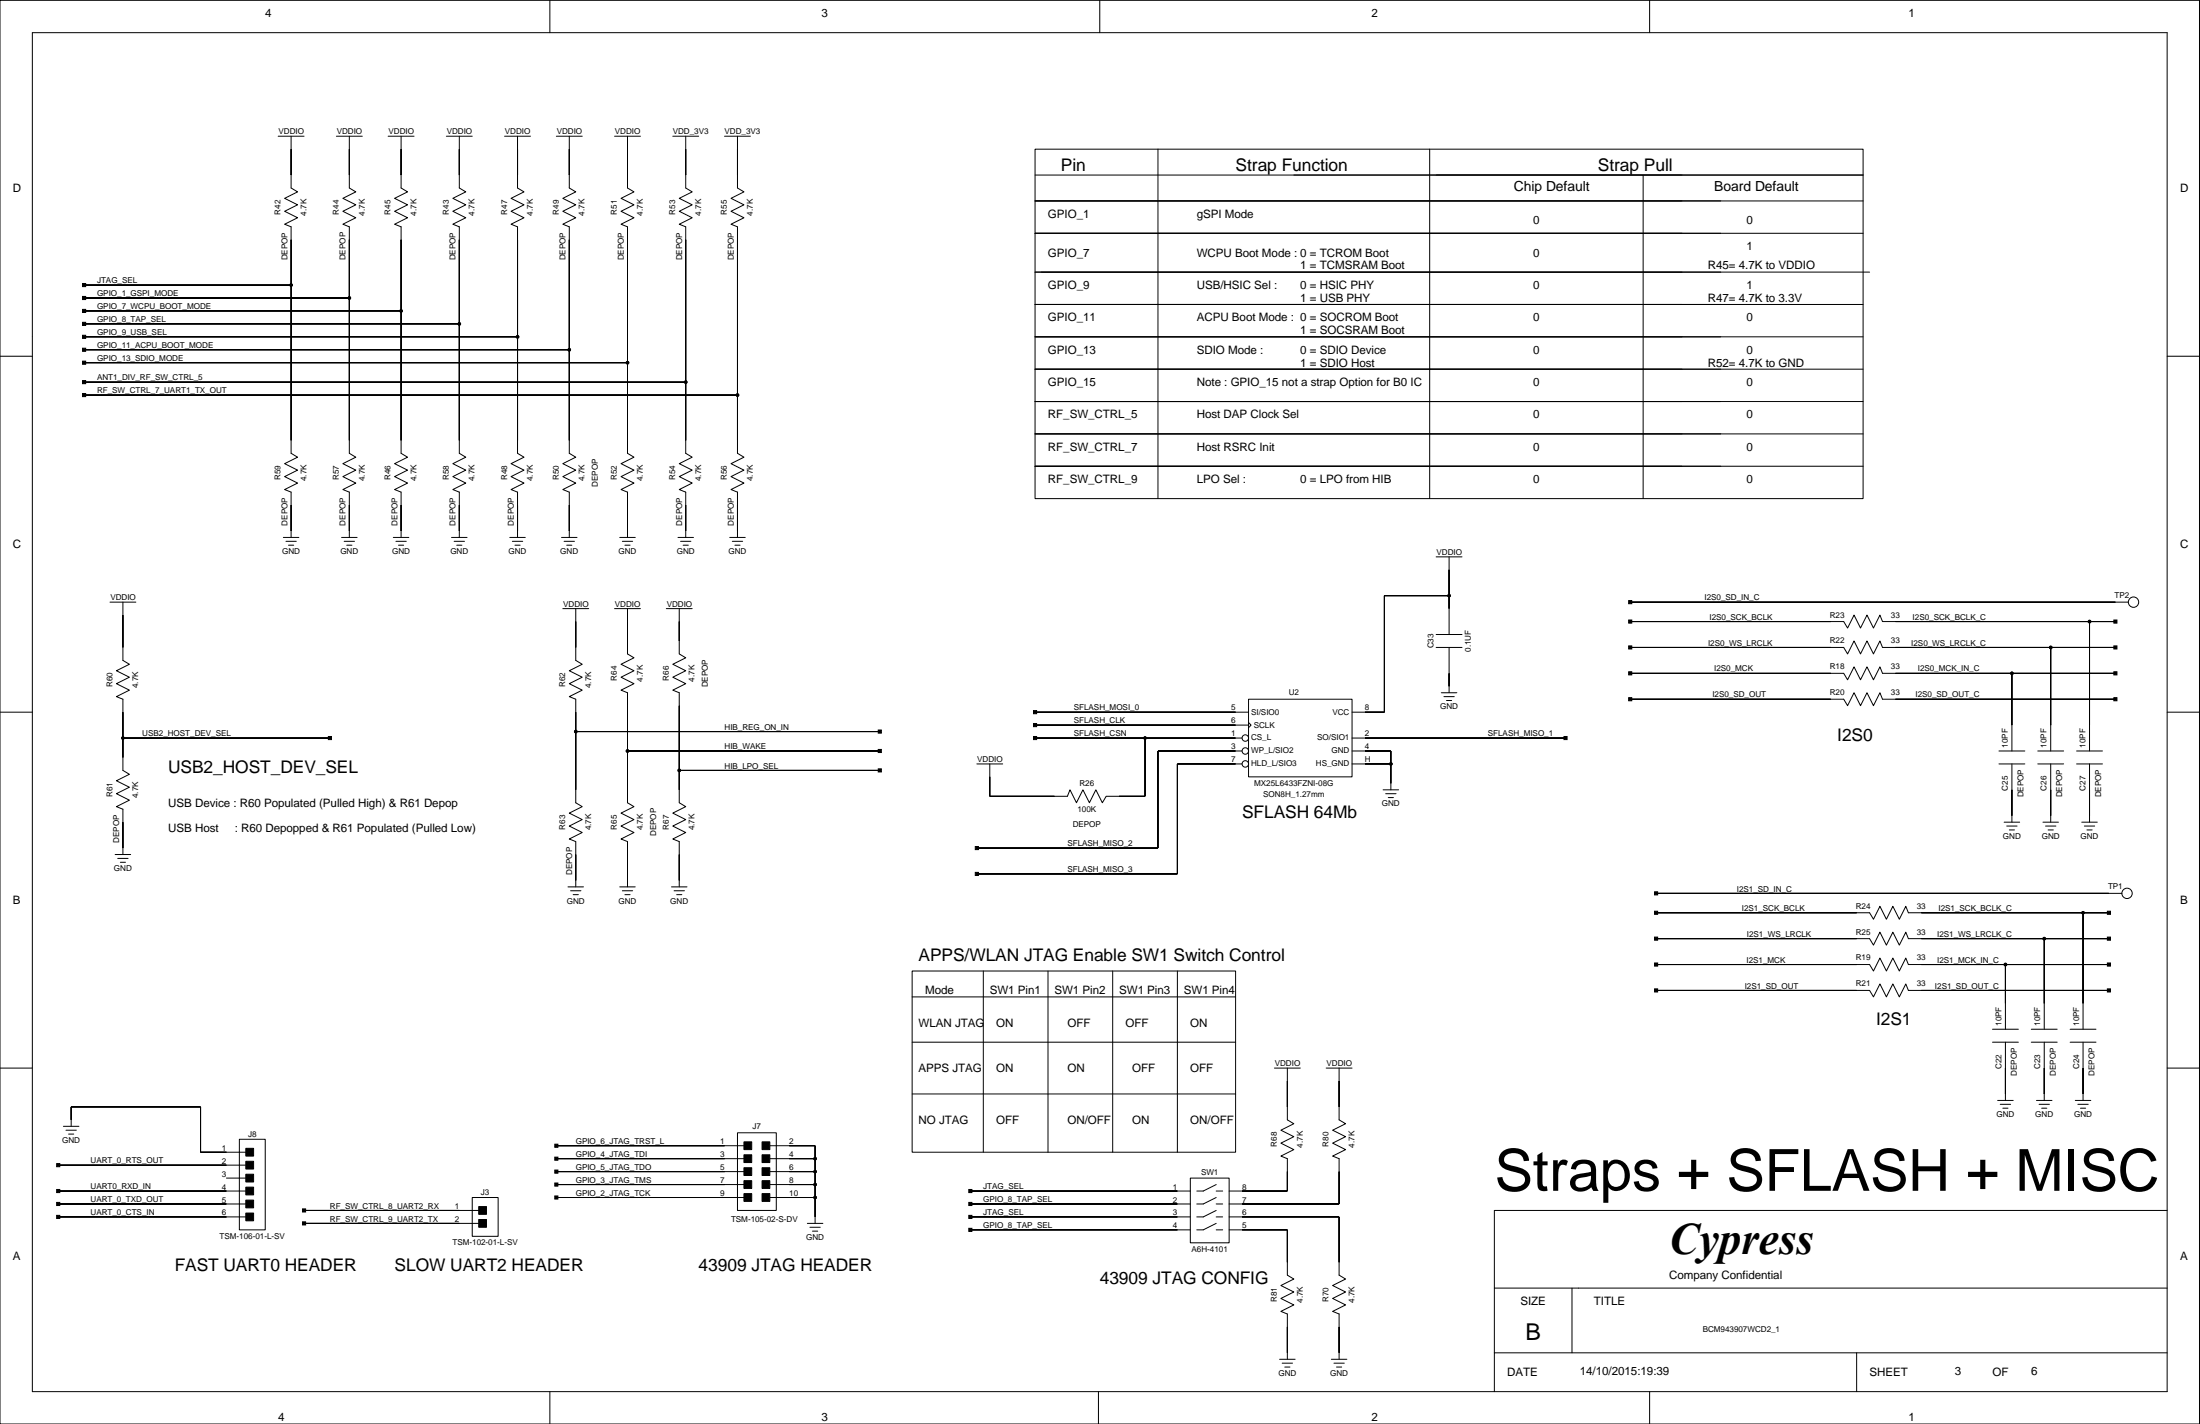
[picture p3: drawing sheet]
<svg xmlns="http://www.w3.org/2000/svg" width="432mm" height="279mm" viewBox="0 0 432 279" stroke-linecap="round" stroke-linejoin="round" font-family="sans-serif">
<g fill="none" stroke="#000" stroke-width=".2">
<path d="M0 .1h431.7v279.3h-431.7zM6.3 6.4h419.1v266.7h-419.1zM107.9 .1v6.3M215.9 .1v6.3M323.8 .1v6.3M54.6 26.7h5.1M57.1 26.7v10.2l1.3 .7-2.5 1.3 2.5 1.3-2.5 1.3 2.5 1.2-2.5 1.3 1.2 .5v44.4l1.3 .8-2.5 1.3 2.5 1.2-2.5 1.3 2.5 1.3-2.5 1.3 1.2 .5v8.8M66 26.7h5.1M68.6 26.7v10.2l1.2 .7-2.5 1.3 2.5 1.3-2.5 1.3 2.5 1.2-2.5 1.3 1.3 .5v44.4l1.2 .8-2.5 1.3 2.5 1.2-2.5 1.3 2.5 1.3-2.5 1.3 1.3 .5v8.8M76.2 26.7h5.1M78.7 26.7v10.2l1.3 .7-2.5 1.3 2.5 1.3-2.5 1.3 2.5 1.2-2.5 1.3 1.2 .5v44.4l1.3 .8-2.5 1.3 2.5 1.2-2.5 1.3 2.5 1.3-2.5 1.3 1.2 .5v8.8M87.6 26.7h5.1"/>
<path d="M90.1 26.7v10.2l1.3 .7-2.5 1.3 2.5 1.3-2.5 1.3 2.5 1.2-2.5 1.3 1.2 .5v44.4l1.3 .8-2.5 1.3 2.5 1.2-2.5 1.3 2.5 1.3-2.5 1.3 1.2 .5v8.8M99 26.7h5.1M101.6 26.7v10.2l1.2 .7-2.5 1.3 2.5 1.3-2.5 1.3 2.5 1.2-2.5 1.3 1.3 .5v44.4l1.2 .8-2.5 1.3 2.5 1.2-2.5 1.3 2.5 1.3-2.5 1.3 1.3 .5v8.8M109.2 26.7h5.1M111.7 26.7v10.2l1.3 .7-2.5 1.3 2.5 1.3-2.5 1.3 2.5 1.2-2.5 1.3 1.2 .5v44.4l1.3 .8-2.5 1.3 2.5 1.2-2.5 1.3 2.5 1.3-2.5 1.3 1.2 .5v8.8M120.6 26.7h5.1M123.2 26.7v10.2l1.2 .7-2.5 1.3 2.5 1.3-2.5 1.3 2.5 1.2-2.5 1.3 1.3 .5v44.4l1.2 .8-2.5 1.3 2.5 1.2-2.5 1.3 2.5 1.3-2.5 1.3 1.3 .5v8.8M132.1 26.7h5M134.6 26.7v10.2l1.3 .7-2.6 1.3 2.6 1.3-2.6 1.3 2.6 1.2-2.6 1.3 1.3 .5v44.4l1.3 .8-2.6 1.3 2.6 1.2-2.6 1.3 2.6 1.3-2.6 1.3 1.3 .5v8.8M142.2 26.7h5.1M144.7 26.7v10.2l1.3 .7-2.5 1.3 2.5 1.3-2.5 1.3 2.5 1.2-2.5 1.3 1.2 .5v44.4l1.3 .8-2.5 1.3 2.5 1.2-2.5 1.3 2.5 1.3-2.5 1.3 1.2 .5v8.8M203.2 29.3h162.5v68.5h-162.5z"/>
<path d="M203.2 39.4h162.5M203.2 34.3h162.5M227.3 29.3v68.5M280.6 29.3v68.5M322.5 34.3v63.5M16.5 55.9h40.6M16.5 58.5h52.1M203.2 45.8h162.5M203.2 53.4h163.7M203.2 59.7h162.5M0 69.9h6.3M16.5 66.1h85.1"/>
<path d="M16.5 77.5h128.2M16.5 61h62.2M16.5 68.6h95.2M16.5 71.2h106.7M16.5 75h118.1M16.5 63.5h73.6M203.2 66.1h162.5M203.2 72.4h162.5M203.2 78.8h162.5M425.4 69.9h6.3M203.2 85.1h162.5M203.2 91.5h162.5"/>
<path d="M21.6 118.1h5.1M24.1 118.1v11.5l1.3 .7-2.5 1.3 2.5 1.3-2.5 1.2 2.5 1.3-2.5 1.3 1.2 .5v14l1.3 .7-2.5 1.3 2.5 1.3-2.5 1.2 2.5 1.3-2.5 1.3 1.2 .5v8.9M55.6 105.4h3.1M56.1 106.2h2.1M56.6 107h1M67 105.4h3.1M67.5 106.2h2.1M68.1 107h1M77.2 105.4h3M77.7 106.2h2M78.2 107h1M88.6 105.4h3.1"/>
<path d="M89.1 106.2h2.1M89.6 107h1.1M100.1 105.4h3M100.6 106.2h2M101.1 107h1M110.2 105.4h3.1M110.5 119.4h5M110.7 106.2h2.1M111.2 107h1M113 119.4v10.2l1.3 .7-2.6 1.3 2.6 1.3-2.6 1.2 2.6 1.3-2.6 1.3 1.3 .5v20.3l1.3 .8-2.6 1.2 2.6 1.3-2.6 1.3 2.6 1.2-2.6 1.3 1.3 .5v8.9M120.6 119.4h5.1M121.6 105.4h3.1"/>
<path d="M122.1 106.2h2.1M122.7 107h1M123.2 119.4v8.9l1.2 .8-2.5 1.2 2.5 1.3-2.5 1.3 2.5 1.2-2.5 1.3 1.3 .5v21.6l1.2 .8-2.5 1.2 2.5 1.3-2.5 1.3 2.5 1.2-2.5 1.3 1.3 .5v8.9M130.8 119.4h5.1M133.1 105.4h3M133.3 119.4v8.9l1.3 .8-2.5 1.2 2.5 1.3-2.5 1.3 2.5 1.2-2.5 1.3 1.2 .5v21.6l1.3 .8-2.5 1.2 2.5 1.3-2.5 1.3 2.5 1.2-2.5 1.3 1.2 .5v8.9M133.6 106.2h2M134.1 107h1M143.2 105.4h3.1M143.7 106.2h2.1M144.2 107h1.1M281.9 109.3h5.1"/>
<path d="M284.4 116.9h-12.7v22.8h-6.3M284.4 109.3v15.2M320 118.1h97.7M0 139.7h6.3M203.2 139.7h41.9M245.1 137.2h20.3v15.2h-20.3zM281.9 127h5.1M281.9 124.5h5.1M282.9 135.9h3M283.4 136.7h2M283.9 137.4h1M284.4 127v8.9"/>
<path d="M320 132.1h41.9l.7 1.3 1.3-2.6 1.3 2.6 1.2-2.6 1.3 2.6 1.3-2.6 .5 1.3h45.7M320 137.2h41.9l.7 1.3 1.3-2.6 1.3 2.6 1.2-2.6 1.3 2.6 1.3-2.6 .5 1.3h45.7M320 127h41.9l.7 1.3 1.3-2.5 1.3 2.5 1.2-2.5 1.3 2.5 1.3-2.5 .5 1.2h45.7M320 122h41.9l.7 1.2 1.3-2.5 1.3 2.5 1.2-2.5 1.3 2.5 1.3-2.5 .5 1.3h45.7M394.9 132.1v15.2M402.5 127v20.3M410.1 122v25.3M425.4 139.7h6.3M24.1 144.8h40.7M113 143.5h59.7M123.2 147.3h49.5M133.3 151.2h39.4"/>
<path d="M191.7 149.9h5.1M203.2 144.8h40.6M203.2 142.3h41.9M224.7 144.8v11.4h-7.6l-.7 1.3-1.3-2.5-1.3 2.5-1.3-2.5-1.2 2.5-1.3-2.5-.5 1.2h-15.2v-6.3M243.8 149.9h-12.7v21.6h-39.4M243.8 147.3h-16.5v19.1h-35.6M245.1 141.8l.5 .5-.5 .5M265.4 149.9h7.6M265.4 147.3h7.6v7.7M265.4 144.8h41.9M271.5 155h3M272 155.7h2"/>
<path d="M272.5 156.5h1M392.3 149.9h5.1M392.3 147.3h5.1M394.9 149.9v11.4M400 149.9h5M400 147.3h5M402.5 149.9v11.4M407.6 149.9h5.1M407.6 147.3h5.1M410.1 149.9v11.4M22.6 167.7h3M23.1 168.4h2"/>
<path d="M23.6 169.2h1M111.5 174h3M112 174.8h2M112.5 175.5h1M121.6 174h3.1M122.1 174.8h2.1M122.7 175.5h1M131.8 174h3M132.3 174.8h2M132.8 175.5h1M325 179.1h41.9l.8 1.3 1.3-2.6 1.2 2.6 1.3-2.6 1.3 2.6 1.3-2.6 .5 1.3h39.3M325 175.3h91.5"/>
<path d="M393.4 161.3h3M393.9 162.1h2M394.4 162.8h1M401 161.3h3M401.5 162.1h2M402 162.8h1M408.6 161.3h3M408.8 179.1v22.8M409.1 162.1h2M409.6 162.8h1M179 190.5h63.5v35.6h-63.5zM179 195.6h63.5z"/>
<path d="M193 190.5v35.6M205.7 190.5v35.6M218.4 190.5v35.6M231.1 190.5v35.6M325 189.3h41.9l.8 1.2 1.3-2.5 1.2 2.5 1.3-2.5 1.3 2.5 1.3-2.5 .5 1.3h39.3M325 194.3h41.9l.8 1.3 1.3-2.5 1.2 2.5 1.3-2.5 1.3 2.5 1.3-2.5 .5 1.2h39.3M325 184.2h41.9l.8 1.2 1.3-2.5 1.2 2.5 1.3-2.5 1.3 2.5 1.3-2.5 .5 1.3h39.3M393.6 189.3v12.6M401.2 184.2v17.7M0 209.6h6.3M179 204.5h63.5M179 214.6h63.5"/>
<path d="M250.1 209.6h5.1M252.7 209.6v10.1l1.2 .8-2.5 1.3 2.5 1.2-2.5 1.3 2.5 1.3-2.5 1.2 1.3 .5v6.4h-11.5M260.3 209.6h5.1M262.8 209.6v10.1l1.3 .8-2.5 1.3 2.5 1.2-2.5 1.3 2.5 1.3-2.5 1.2 1.2 .5v8.9h-21.6M391.1 204.5h5M391.1 201.9h5M392.1 215.9h3M392.6 216.7h2M393.1 217.4h1M393.6 204.5v11.4M398.7 204.5h5.1M398.7 201.9h5.1"/>
<path d="M399.7 215.9h3.1M400.2 216.7h2M400.7 217.4h1M401.2 204.5v11.4M406.3 204.5h5.1M406.3 201.9h5.1M407.3 215.9h3.1M407.8 216.7h2.1M408.3 217.4h1.1M408.8 204.5v11.4M425.4 209.6h6.3M11.4 233.7h36.8"/>
<path d="M11.4 236.2h36.8M11.4 238.8h36.8M11.4 228.6h36.8M12.4 221h3.1M13 221.8h2M13.5 222.5h1M14 221v-3.8h25.4v8.9h8.8M44.4 231.2h3.8M47 223.5h5.1v17.8h-5.1zM59.7 237.5h34.3M92.7 235h5.1v7.6h-5.1zM109.2 224.8h36.8"/>
<path d="M109.2 227.3h36.8M109.2 229.9h36.8M109.2 232.4h36.8M109.2 235h36.8M144.7 222.3h7.7v15.2h-7.7zM151.1 224.8h8.9v15.2M151.1 227.3h8.9M151.1 229.9h8.9M151.1 232.4h8.9M151.1 235h8.9M190.5 233.7h43.1M190.5 236.2h43.1"/>
<path d="M190.5 238.8h43.1M233.6 231.2h7.6v12.6h-7.6zM238.7 233.7h1.3M238.7 236.2h1.3M238.7 238.8h1.3M238.7 232.4l-2.5 1.3h-1.3M238.7 235l-2.5 1.2h-1.3M238.7 237.5l-2.5 1.3h-1.3M241.2 238.8h21.6v11.4l1.3 .8-2.5 1.2 2.5 1.3-2.5 1.3 2.5 1.2-2.5 1.3 1.2 .5v8.9M425.4 237.5h-132.1v35.6M59.7 240h34.3M158.5 240h3"/>
<path d="M159 240.8h2M159.5 241.6h1M190.5 241.3h43.1M238.7 241.3h1.3M238.7 240l-2.5 1.3h-1.3M241.2 241.3h11.5v8.9l1.2 .8-2.5 1.2 2.5 1.3-2.5 1.3 2.5 1.2-2.5 1.3 1.3 .5v8.9M293.3 252.7h132.1M308.5 252.7v12.7M107.9 273.1v6.3M215.6 273.1v6.3M251.1 266.7h3.1M251.7 267.5h2"/>
<path d="M252.2 268.2h1M261.3 266.7h3.1M261.8 267.5h2M262.3 268.2h1M293.3 265.4h132.1M323.8 273.1v6.3M364.4 265.4v7.7"/>
<circle cx="57.1" cy="55.9" r=".25"/>
<circle cx="68.6" cy="58.5" r=".25"/>
<circle cx="78.7" cy="61" r=".25"/>
<circle cx="90.1" cy="63.5" r=".25"/>
<circle cx="101.6" cy="66.1" r=".25"/>
<circle cx="111.7" cy="68.6" r=".25"/>
<circle cx="123.2" cy="71.2" r=".25"/>
<circle cx="134.6" cy="75" r=".25"/>
<circle cx="144.7" cy="77.5" r=".25"/>
<circle cx="284.4" cy="116.9" r=".25"/>
<circle cx="418.8" cy="118.1" r="1.02"/>
<circle cx="394.9" cy="132.1" r=".25"/>
<circle cx="402.5" cy="127" r=".25"/>
<circle cx="410.1" cy="122" r=".25"/>
<circle cx="24.1" cy="144.8" r=".25"/>
<circle cx="113" cy="143.5" r=".25"/>
<circle cx="123.2" cy="147.3" r=".25"/>
<circle cx="133.3" cy="151.2" r=".25"/>
<circle cx="224.7" cy="144.8" r=".25"/>
<circle cx="244.4" cy="149.9" r=".63"/>
<circle cx="244.4" cy="147.4" r=".63"/>
<circle cx="244.4" cy="144.8" r=".63"/>
<circle cx="273" cy="149.9" r=".25"/>
<circle cx="408.8" cy="179.1" r=".25"/>
<circle cx="417.5" cy="175.3" r="1.02"/>
<circle cx="393.6" cy="189.3" r=".25"/>
<circle cx="401.2" cy="184.2" r=".25"/>
<circle cx="160" cy="232.4" r=".25"/>
<circle cx="160" cy="229.9" r=".25"/>
<circle cx="160" cy="235" r=".25"/>
<circle cx="160" cy="227.3" r=".25"/>
</g>
<g fill="#000" stroke="#000" stroke-width=".2">
<path d="M57.1 29.3v5z" fill-rule="evenodd"/>
<path d="M68.6 29.3v5z" fill-rule="evenodd"/>
<path d="M78.7 29.3v5z" fill-rule="evenodd"/>
<path d="M90.1 29.3v5z" fill-rule="evenodd"/>
<path d="M101.6 29.3v5z" fill-rule="evenodd"/>
<path d="M111.7 29.3v5z" fill-rule="evenodd"/>
<path d="M123.2 29.3v5z" fill-rule="evenodd"/>
<path d="M134.6 29.3v5z" fill-rule="evenodd"/>
<path d="M144.7 29.3v5z" fill-rule="evenodd"/>
<path d="M16.2 58.2h.6v.6h-.6z" fill-rule="evenodd"/>
<path d="M16.2 55.6h.6v.6h-.6z" fill-rule="evenodd"/>
<path d="M57.1 47v8.9z" fill-rule="evenodd"/>
<path d="M16.5 55.9h40.6z" fill-rule="evenodd"/>
<path d="M57.1 55.9v30.5z" fill-rule="evenodd"/>
<path d="M68.6 47v11.5z" fill-rule="evenodd"/>
<path d="M16.5 58.5h52.1z" fill-rule="evenodd"/>
<path d="M68.6 58.5v27.9z" fill-rule="evenodd"/>
<path d="M78.7 47v14z" fill-rule="evenodd"/>
<path d="M90.1 47v16.5z" fill-rule="evenodd"/>
<path d="M101.6 47v19.1z" fill-rule="evenodd"/>
<path d="M111.7 47v21.6z" fill-rule="evenodd"/>
<path d="M123.2 47v24.2z" fill-rule="evenodd"/>
<path d="M134.6 47v28z" fill-rule="evenodd"/>
<path d="M144.7 47v30.5z" fill-rule="evenodd"/>
<path d="M16.2 60.7h.6v.6h-.6z" fill-rule="evenodd"/>
<path d="M16.2 65.8h.6v.6h-.6z" fill-rule="evenodd"/>
<path d="M16.2 68.3h.6v.6h-.6z" fill-rule="evenodd"/>
<path d="M16.2 70.9h.6v.6h-.6z" fill-rule="evenodd"/>
<path d="M16.2 74.7h.6v.6h-.6z" fill-rule="evenodd"/>
<path d="M16.2 77.2h.6v.6h-.6z" fill-rule="evenodd"/>
<path d="M16.2 63.2h.6v.7h-.6z" fill-rule="evenodd"/>
<path d="M16.5 61h62.2z" fill-rule="evenodd"/>
<path d="M78.7 61v25.4z" fill-rule="evenodd"/>
<path d="M16.5 63.5h73.6z" fill-rule="evenodd"/>
<path d="M90.1 63.5v22.9z" fill-rule="evenodd"/>
<path d="M16.5 66.1h85.1z" fill-rule="evenodd"/>
<path d="M101.6 66.1v20.3z" fill-rule="evenodd"/>
<path d="M16.5 68.6h95.2z" fill-rule="evenodd"/>
<path d="M111.7 68.6v17.8z" fill-rule="evenodd"/>
<path d="M16.5 71.2h106.7z" fill-rule="evenodd"/>
<path d="M123.2 71.2v15.2z" fill-rule="evenodd"/>
<path d="M134.6 75v11.4z" fill-rule="evenodd"/>
<path d="M16.5 75h118.1z" fill-rule="evenodd"/>
<path d="M16.5 77.5h128.2z" fill-rule="evenodd"/>
<path d="M144.7 77.5v8.9z" fill-rule="evenodd"/>
<path d="M57.1 99.1v5.1z" fill-rule="evenodd"/>
<path d="M68.6 99.1v5.1z" fill-rule="evenodd"/>
<path d="M78.7 99.1v5.1z" fill-rule="evenodd"/>
<path d="M90.1 99.1v5.1z" fill-rule="evenodd"/>
<path d="M101.6 99.1v5.1z" fill-rule="evenodd"/>
<path d="M111.7 99.1v5.1z" fill-rule="evenodd"/>
<path d="M123.2 99.1v5.1z" fill-rule="evenodd"/>
<path d="M134.6 99.1v5.1z" fill-rule="evenodd"/>
<path d="M144.7 99.1v5.1z" fill-rule="evenodd"/>
<path d="M271.7 116.9v22.8z" fill-rule="evenodd"/>
<path d="M271.7 116.9h12.7z" fill-rule="evenodd"/>
<path d="M284.4 111.8v5.1z" fill-rule="evenodd"/>
<path d="M284.4 116.9v2.5z" fill-rule="evenodd"/>
<path d="M319.7 117.8h.6v.7h-.6z" fill-rule="evenodd"/>
<path d="M320 118.1h95.2z" fill-rule="evenodd"/>
<path d="M24.1 120.7v6.3z" fill-rule="evenodd"/>
<path d="M24.1 139.7v5.1z" fill-rule="evenodd"/>
<path d="M113 122v5z" fill-rule="evenodd"/>
<path d="M113 139.7v3.8z" fill-rule="evenodd"/>
<path d="M123.2 138.5v8.8z" fill-rule="evenodd"/>
<path d="M123.2 122v3.8z" fill-rule="evenodd"/>
<path d="M133.3 122v3.8z" fill-rule="evenodd"/>
<path d="M133.3 138.5v12.7z" fill-rule="evenodd"/>
<path d="M203.2 139.7h39.3z" fill-rule="evenodd"/>
<path d="M267.9 139.7h3.8z" fill-rule="evenodd"/>
<path d="M284.4 132.1v2.6z" fill-rule="evenodd"/>
<path d="M319.7 131.8h.6v.6h-.6z" fill-rule="evenodd"/>
<path d="M319.7 136.9h.6v.6h-.6z" fill-rule="evenodd"/>
<path d="M319.7 126.7h.6v.6h-.6z" fill-rule="evenodd"/>
<path d="M319.7 121.7h.6v.6h-.6z" fill-rule="evenodd"/>
<path d="M320 132.1h39.3z" fill-rule="evenodd"/>
<path d="M320 137.2h39.3z" fill-rule="evenodd"/>
<path d="M320 127h39.3z" fill-rule="evenodd"/>
<path d="M320 122h39.3z" fill-rule="evenodd"/>
<path d="M372 132.1h22.9z" fill-rule="evenodd"/>
<path d="M394.9 132.1v10.2z" fill-rule="evenodd"/>
<path d="M372 127h30.5z" fill-rule="evenodd"/>
<path d="M402.5 127v15.3z" fill-rule="evenodd"/>
<path d="M372 122h38.1z" fill-rule="evenodd"/>
<path d="M410.1 122v20.3z" fill-rule="evenodd"/>
<path d="M414.9 121.7h.6v.6h-.6z" fill-rule="evenodd"/>
<path d="M414.9 126.7h.6v.6h-.6z" fill-rule="evenodd"/>
<path d="M414.9 136.9h.6v.6h-.6z" fill-rule="evenodd"/>
<path d="M414.9 131.8h.6v.6h-.6z" fill-rule="evenodd"/>
<path d="M410.1 122h5.1z" fill-rule="evenodd"/>
<path d="M402.5 127h12.7z" fill-rule="evenodd"/>
<path d="M372 137.2h43.2z" fill-rule="evenodd"/>
<path d="M394.9 132.1h20.3z" fill-rule="evenodd"/>
<path d="M24.1 144.8v3.8z" fill-rule="evenodd"/>
<path d="M64.5 144.5h.6v.6h-.6z" fill-rule="evenodd"/>
<path d="M24.1 144.8h40.7z" fill-rule="evenodd"/>
<path d="M113 143.5v11.5z" fill-rule="evenodd"/>
<path d="M123.2 147.3v7.7z" fill-rule="evenodd"/>
<path d="M133.3 151.2v3.8z" fill-rule="evenodd"/>
<path d="M172.4 143.2h.6v.6h-.6z" fill-rule="evenodd"/>
<path d="M172.4 147h.6v.7h-.6z" fill-rule="evenodd"/>
<path d="M172.4 150.9h.6v.6h-.6z" fill-rule="evenodd"/>
<path d="M113 143.5h59.7z" fill-rule="evenodd"/>
<path d="M123.2 147.3h49.5z" fill-rule="evenodd"/>
<path d="M133.3 151.2h39.4z" fill-rule="evenodd"/>
<path d="M194.3 152.4v3.8z" fill-rule="evenodd"/>
<path d="M202.8 142h.7v.6h-.7z" fill-rule="evenodd"/>
<path d="M202.8 139.4h.7v.6h-.7z" fill-rule="evenodd"/>
<path d="M202.8 144.5h.7v.6h-.7z" fill-rule="evenodd"/>
<path d="M194.3 156.2h12.7z" fill-rule="evenodd"/>
<path d="M219.7 156.2h5z" fill-rule="evenodd"/>
<path d="M224.7 144.8v11.4z" fill-rule="evenodd"/>
<path d="M203.2 144.8h21.5z" fill-rule="evenodd"/>
<path d="M227.3 147.3v19.1z" fill-rule="evenodd"/>
<path d="M231.1 149.9v21.6z" fill-rule="evenodd"/>
<path d="M203.2 142.3h39.3z" fill-rule="evenodd"/>
<path d="M227.3 147.3h15.2z" fill-rule="evenodd"/>
<path d="M231.1 149.9h11.4z" fill-rule="evenodd"/>
<path d="M224.7 144.8h17.8z" fill-rule="evenodd"/>
<path d="M267.9 149.9h5.1z" fill-rule="evenodd"/>
<path d="M273 149.9v3.8z" fill-rule="evenodd"/>
<path d="M273 147.3v2.6z" fill-rule="evenodd"/>
<path d="M267.9 147.3h5.1z" fill-rule="evenodd"/>
<path d="M307 144.5h.6v.6h-.6z" fill-rule="evenodd"/>
<path d="M267.9 144.8h39.4z" fill-rule="evenodd"/>
<path d="M394.9 155v5z" fill-rule="evenodd"/>
<path d="M402.5 155v5z" fill-rule="evenodd"/>
<path d="M410.1 155v5z" fill-rule="evenodd"/>
<path d="M24.1 161.3v5.1z" fill-rule="evenodd"/>
<path d="M113 167.7v5z" fill-rule="evenodd"/>
<path d="M123.2 167.7v5z" fill-rule="evenodd"/>
<path d="M133.3 167.7v5z" fill-rule="evenodd"/>
<path d="M191.4 166.1h.6v.6h-.6z" fill-rule="evenodd"/>
<path d="M191.4 171.2h.6v.6h-.6z" fill-rule="evenodd"/>
<path d="M191.7 166.4h35.6z" fill-rule="evenodd"/>
<path d="M191.7 171.5h39.4z" fill-rule="evenodd"/>
<path d="M324.7 175h.7v.6h-.7z" fill-rule="evenodd"/>
<path d="M324.7 178.8h.7v.6h-.7z" fill-rule="evenodd"/>
<path d="M325 179.1h39.4z" fill-rule="evenodd"/>
<path d="M377.1 179.1h31.7z" fill-rule="evenodd"/>
<path d="M408.8 179.1v17.8z" fill-rule="evenodd"/>
<path d="M413.6 178.8h.6v.6h-.6z" fill-rule="evenodd"/>
<path d="M325 175.3h88.9z" fill-rule="evenodd"/>
<path d="M408.8 179.1h5.1z" fill-rule="evenodd"/>
<path d="M324.7 188.9h.7v.7h-.7z" fill-rule="evenodd"/>
<path d="M324.7 194h.7v.6h-.7z" fill-rule="evenodd"/>
<path d="M324.7 183.9h.7v.6h-.7z" fill-rule="evenodd"/>
<path d="M325 189.3h39.4z" fill-rule="evenodd"/>
<path d="M325 194.3h39.4z" fill-rule="evenodd"/>
<path d="M325 184.2h39.4z" fill-rule="evenodd"/>
<path d="M393.6 189.3v7.6z" fill-rule="evenodd"/>
<path d="M377.1 189.3h16.5z" fill-rule="evenodd"/>
<path d="M377.1 184.2h24.1z" fill-rule="evenodd"/>
<path d="M401.2 184.2v12.7z" fill-rule="evenodd"/>
<path d="M413.6 194h.6v.6h-.6z" fill-rule="evenodd"/>
<path d="M413.6 188.9h.6v.7h-.6z" fill-rule="evenodd"/>
<path d="M413.6 183.9h.6v.6h-.6z" fill-rule="evenodd"/>
<path d="M377.1 194.3h36.8z" fill-rule="evenodd"/>
<path d="M393.6 189.3h20.3z" fill-rule="evenodd"/>
<path d="M401.2 184.2h12.7z" fill-rule="evenodd"/>
<path d="M14 217.2v2.5z" fill-rule="evenodd"/>
<path d="M39.4 217.2v8.9z" fill-rule="evenodd"/>
<path d="M14 217.2h25.4z" fill-rule="evenodd"/>
<path d="M252.7 212.1v5.1z" fill-rule="evenodd"/>
<path d="M262.8 212.1v5.1z" fill-rule="evenodd"/>
<path d="M393.6 209.6v5z" fill-rule="evenodd"/>
<path d="M401.2 209.6v5z" fill-rule="evenodd"/>
<path d="M408.8 209.6v5z" fill-rule="evenodd"/>
<path d="M11.1 233.4h.6v.6h-.6z" fill-rule="evenodd"/>
<path d="M11.1 238.5h.6v.6h-.6z" fill-rule="evenodd"/>
<path d="M11.1 228.3h.6v.6h-.6z" fill-rule="evenodd"/>
<path d="M11.1 235.9h.6v.6h-.6z" fill-rule="evenodd"/>
<path d="M39.4 226.1h5z" fill-rule="evenodd"/>
<path d="M11.4 233.7h33z" fill-rule="evenodd"/>
<path d="M11.4 238.8h33z" fill-rule="evenodd"/>
<path d="M11.4 228.6h33z" fill-rule="evenodd"/>
<path d="M11.4 236.2h33z" fill-rule="evenodd"/>
<path d="M48.2 238h1.6v1.5h-1.6z" fill-rule="evenodd"/>
<path d="M48.2 235.5h1.6v1.5h-1.6z" fill-rule="evenodd"/>
<path d="M48.2 232.9h1.6v1.6h-1.6z" fill-rule="evenodd"/>
<path d="M48.2 230.4h1.6v1.5h-1.6z" fill-rule="evenodd"/>
<path d="M48.2 227.8h1.6v1.6h-1.6z" fill-rule="evenodd"/>
<path d="M48.2 225.3h1.6v1.5h-1.6z" fill-rule="evenodd"/>
<path d="M59.4 237.2h.6v.6h-.6z" fill-rule="evenodd"/>
<path d="M59.7 237.5h30.4z" fill-rule="evenodd"/>
<path d="M94 236.7h1.5v1.6h-1.5z" fill-rule="evenodd"/>
<path d="M108.9 234.7h.6v.6h-.6z" fill-rule="evenodd"/>
<path d="M108.9 232.1h.6v.6h-.6z" fill-rule="evenodd"/>
<path d="M108.9 229.6h.6v.6h-.6z" fill-rule="evenodd"/>
<path d="M108.9 227h.6v.6h-.6z" fill-rule="evenodd"/>
<path d="M108.9 224.5h.6v.6h-.6z" fill-rule="evenodd"/>
<path d="M109.2 235h33z" fill-rule="evenodd"/>
<path d="M109.2 232.4h33z" fill-rule="evenodd"/>
<path d="M109.2 229.9h33z" fill-rule="evenodd"/>
<path d="M109.2 227.3h33z" fill-rule="evenodd"/>
<path d="M109.2 224.8h33z" fill-rule="evenodd"/>
<path d="M146 234.2h1.5v1.5h-1.5z" fill-rule="evenodd"/>
<path d="M146 229.1h1.5v1.5h-1.5z" fill-rule="evenodd"/>
<path d="M146 231.7h1.5v1.5h-1.5z" fill-rule="evenodd"/>
<path d="M146 224h1.5v1.6h-1.5z" fill-rule="evenodd"/>
<path d="M146 226.6h1.5v1.5h-1.5z" fill-rule="evenodd"/>
<path d="M149.6 234.2h1.5v1.5h-1.5z" fill-rule="evenodd"/>
<path d="M149.6 229.1h1.5v1.5h-1.5z" fill-rule="evenodd"/>
<path d="M149.6 231.7h1.5v1.5h-1.5z" fill-rule="evenodd"/>
<path d="M149.6 224h1.5v1.6h-1.5z" fill-rule="evenodd"/>
<path d="M149.6 226.6h1.5v1.5h-1.5z" fill-rule="evenodd"/>
<path d="M154.9 229.9h5.1z" fill-rule="evenodd"/>
<path d="M154.9 227.3h5.1z" fill-rule="evenodd"/>
<path d="M154.9 224.8h5.1z" fill-rule="evenodd"/>
<path d="M160 224.8v2.5z" fill-rule="evenodd"/>
<path d="M160 227.3v2.6z" fill-rule="evenodd"/>
<path d="M160 229.9v2.5z" fill-rule="evenodd"/>
<path d="M154.9 235h5.1z" fill-rule="evenodd"/>
<path d="M160 235v3.8z" fill-rule="evenodd"/>
<path d="M160 232.4v2.6z" fill-rule="evenodd"/>
<path d="M154.9 232.4h5.1z" fill-rule="evenodd"/>
<path d="M190.2 233.4h.6v.6h-.6z" fill-rule="evenodd"/>
<path d="M190.2 235.9h.6v.6h-.6z" fill-rule="evenodd"/>
<path d="M190.2 238.5h.6v.6h-.6z" fill-rule="evenodd"/>
<path d="M190.5 233.7h40.6z" fill-rule="evenodd"/>
<path d="M190.5 236.2h40.6z" fill-rule="evenodd"/>
<path d="M190.5 238.8h40.6z" fill-rule="evenodd"/>
<path d="M252.7 229.9v3.8z" fill-rule="evenodd"/>
<path d="M243.8 233.7h8.9z" fill-rule="evenodd"/>
<path d="M262.8 229.9v6.3z" fill-rule="evenodd"/>
<path d="M243.8 236.2h19z" fill-rule="evenodd"/>
<path d="M243.8 238.8h19z" fill-rule="evenodd"/>
<path d="M262.8 238.8v8.9z" fill-rule="evenodd"/>
<path d="M59.4 239.7h.6v.6h-.6z" fill-rule="evenodd"/>
<path d="M59.7 240h30.4z" fill-rule="evenodd"/>
<path d="M94 239.3h1.5v1.5h-1.5z" fill-rule="evenodd"/>
<path d="M190.2 241h.6v.6h-.6z" fill-rule="evenodd"/>
<path d="M190.5 241.3h40.6z" fill-rule="evenodd"/>
<path d="M243.8 241.3h8.9z" fill-rule="evenodd"/>
<path d="M252.7 241.3v6.4z" fill-rule="evenodd"/>
<path d="M252.7 260.4v5z" fill-rule="evenodd"/>
<path d="M262.8 260.4v5z" fill-rule="evenodd"/>
<circle cx="57.1" cy="55.9" r=".25"/>
<circle cx="68.6" cy="58.5" r=".25"/>
<circle cx="78.7" cy="61" r=".25"/>
<circle cx="90.1" cy="63.5" r=".25"/>
<circle cx="101.6" cy="66.1" r=".25"/>
<circle cx="111.7" cy="68.6" r=".25"/>
<circle cx="123.2" cy="71.2" r=".25"/>
<circle cx="134.6" cy="75" r=".25"/>
<circle cx="144.7" cy="77.5" r=".25"/>
<circle cx="284.4" cy="116.9" r=".25"/>
<circle cx="394.9" cy="132.1" r=".25"/>
<circle cx="402.5" cy="127" r=".25"/>
<circle cx="410.1" cy="122" r=".25"/>
<circle cx="24.1" cy="144.8" r=".25"/>
<circle cx="113" cy="143.5" r=".25"/>
<circle cx="123.2" cy="147.3" r=".25"/>
<circle cx="133.3" cy="151.2" r=".25"/>
<circle cx="224.7" cy="144.8" r=".25"/>
<circle cx="273" cy="149.9" r=".25"/>
<circle cx="408.8" cy="179.1" r=".25"/>
<circle cx="393.6" cy="189.3" r=".25"/>
<circle cx="401.2" cy="184.2" r=".25"/>
<circle cx="160" cy="232.4" r=".25"/>
<circle cx="160" cy="229.9" r=".25"/>
<circle cx="160" cy="235" r=".25"/>
<circle cx="160" cy="227.3" r=".25"/>
</g>
<text font-size="11.4" x="293.3" y="233.6">Straps + SFLASH + MISC</text>
<text font-size="8.8" x="327.6" y="246.1">Cypress</text>
<text font-size="4.6" x="299.4" y="263">B</text>
<g font-size="3.4">
<text x="208.2" y="33.6">Pin</text>
<text x="242.5" y="33.6">Strap Function</text>
<text x="313.6" y="33.6">Strap Pull</text>
<text x="360.6" y="145.3">I2S0</text>
<text x="33" y="151.7">USB2_HOST_DEV_SEL</text>
<text x="243.8" y="160.5">SFLASH 64Mb</text>
<text x="180.3" y="188.5">APPS/WLAN JTAG Enable SW1 Switch Control</text>
<text x="368.2" y="201.2">I2S1</text>
<text x="34.3" y="249.4">FAST UART0 HEADER</text>
<text x="77.5" y="249.4">SLOW UART2 HEADER</text>
<text x="137.1" y="249.4">43909 JTAG HEADER</text>
<text x="215.9" y="252">43909 JTAG CONFIG</text>
</g>
<g font-size="2.7">
<text x="297.1" y="37.5">Chip Default</text>
<text x="336.5" y="37.5">Board Default</text>
</g>
<g font-size="2.3">
<text x="52.1" y="3.4">4</text>
<text x="161.3" y="3.4">3</text>
<text x="269.2" y="3.4">2</text>
<text x="374.6" y="3.4">1</text>
<text x="2.5" y="37.6">D</text>
<text x="427.9" y="37.6">D</text>
<text x="205.7" y="42.7">GPIO_1</text>
<text x="234.9" y="42.7">gSPI Mode</text>
<text x="300.9" y="44">0</text>
<text x="342.8" y="44">0</text>
<text x="205.7" y="50.3">GPIO_7</text>
<text x="234.9" y="50.3">WCPU Boot Mode : 0 = TCROM Boot</text>
<text x="255.2" y="52.9">1 = TCMSRAM Boot</text>
<text x="300.9" y="50.3">0</text>
<text x="335.2" y="52.9">R45= 4.7K to VDDIO</text>
<text x="342.8" y="49.1">1</text>
<text x="205.7" y="56.7">GPIO_9</text>
<text x="234.9" y="56.7">USB/HSIC Sel :</text>
<text x="255.2" y="56.7">0 = HSIC PHY</text>
<text x="255.2" y="59.2">1 = USB PHY</text>
<text x="300.9" y="56.7">0</text>
<text x="335.2" y="59.2">R47= 4.7K to 3.3V</text>
<text x="342.8" y="56.7">1</text>
<text x="205.7" y="63">GPIO_11</text>
<text x="234.9" y="63">ACPU Boot Mode : 0 = SOCROM Boot</text>
<text x="255.2" y="65.6">1 = SOCSRAM Boot</text>
<text x="300.9" y="63">0</text>
<text x="342.8" y="63">0</text>
<text x="205.7" y="69.4">GPIO_13</text>
<text x="234.9" y="69.4">SDIO Mode :</text>
<text x="255.2" y="69.4">0 = SDIO Device</text>
<text x="255.2" y="71.9">1 = SDIO Host</text>
<text x="300.9" y="69.4">0</text>
<text x="335.2" y="71.9">R52= 4.7K to GND</text>
<text x="342.8" y="69.4">0</text>
<text x="205.7" y="75.7">GPIO_15</text>
<text x="234.9" y="75.7">Note : GPIO_15 not a strap Option for B0 IC</text>
<text x="300.9" y="75.7">0</text>
<text x="342.8" y="75.7">0</text>
<text x="205.7" y="82.1">RF_SW_CTRL_5</text>
<text x="234.9" y="82.1">Host DAP Clock Sel</text>
<text x="300.9" y="82.1">0</text>
<text x="342.8" y="82.1">0</text>
<text x="205.7" y="88.4">RF_SW_CTRL_7</text>
<text x="234.9" y="88.4">Host RSRC Init</text>
<text x="300.9" y="88.4">0</text>
<text x="342.8" y="88.4">0</text>
<text x="205.7" y="94.8">RF_SW_CTRL_9</text>
<text x="234.9" y="94.8">LPO Sel :</text>
<text x="255.2" y="94.8">0 = LPO from HIB</text>
<text x="300.9" y="94.8">0</text>
<text x="342.8" y="94.8">0</text>
<text x="2.5" y="107.5">C</text>
<text x="427.9" y="107.5">C</text>
<text x="33" y="158.3">USB Device : R60 Populated (Pulled High) &amp; R61 Depop</text>
<text x="33" y="163.3">USB Host</text>
<text x="46.1" y="163.3">: R60 Depopped &amp; R61 Populated (Pulled Low)</text>
<text x="2.5" y="177.3">B</text>
<text x="427.9" y="177.3">B</text>
<text x="181.6" y="195.1">Mode</text>
<text x="194.3" y="195.1">SW1 Pin1</text>
<text x="207" y="195.1">SW1 Pin2</text>
<text x="219.7" y="195.1">SW1 Pin3</text>
<text x="232.4" y="195.1">SW1 Pin4</text>
<text x="180.3" y="201.4">WLAN JTAG</text>
<text x="195.5" y="201.4">ON</text>
<text x="209.5" y="201.4">OFF</text>
<text x="220.9" y="201.4">OFF</text>
<text x="233.6" y="201.4">ON</text>
<text x="180.3" y="210.3">APPS JTAG</text>
<text x="195.5" y="210.3">ON</text>
<text x="209.5" y="210.3">ON</text>
<text x="222.2" y="210.3">OFF</text>
<text x="233.6" y="210.3">OFF</text>
<text x="180.3" y="220.5">NO JTAG</text>
<text x="195.5" y="220.5">OFF</text>
<text x="209.5" y="220.5">ON/OFF</text>
<text x="222.2" y="220.5">ON</text>
<text x="233.6" y="220.5">ON/OFF</text>
<text x="2.5" y="247.1">A</text>
<text x="327.6" y="250.9">Company Confidential</text>
<text x="427.9" y="247.1">A</text>
<text x="298.4" y="256">SIZE</text>
<text x="312.8" y="256">TITLE</text>
<text x="310.1" y="269.7">14/10/2015:19:39</text>
<text x="383.7" y="269.7">3</text>
<text x="398.7" y="269.7">6</text>
<text x="295.8" y="270">DATE</text>
<text x="366.9" y="270">SHEET</text>
<text x="391.1" y="270">OF</text>
<text x="54.6" y="278.9">4</text>
<text x="161.3" y="278.9">3</text>
<text x="269.2" y="278.9">2</text>
<text x="374.6" y="278.9">1</text>
</g>
<g font-size="1.6">
<text x="54.7" y="26.4">VDDIO</text>
<text x="66.1" y="26.4">VDDIO</text>
<text x="76.3" y="26.4">VDDIO</text>
<text x="87.7" y="26.4">VDDIO</text>
<text x="99.1" y="26.4">VDDIO</text>
<text x="109.3" y="26.4">VDDIO</text>
<text x="120.7" y="26.4">VDDIO</text>
<text x="132.1" y="26.4">VDD_3V3</text>
<text x="142.2" y="26.4">VDD_3V3</text>
<text x="55.1" y="42.1" transform="rotate(-90 55.1 42.1)">R42</text>
<text x="60.2" y="42.3" transform="rotate(-90 60.2 42.3)">4.7K</text>
<text x="66.5" y="42.1" transform="rotate(-90 66.5 42.1)">R44</text>
<text x="71.6" y="42.3" transform="rotate(-90 71.6 42.3)">4.7K</text>
<text x="76.7" y="42.1" transform="rotate(-90 76.7 42.1)">R45</text>
<text x="81.7" y="42.3" transform="rotate(-90 81.7 42.3)">4.7K</text>
<text x="88.1" y="42.1" transform="rotate(-90 88.1 42.1)">R43</text>
<text x="93.2" y="42.3" transform="rotate(-90 93.2 42.3)">4.7K</text>
<text x="99.5" y="42.1" transform="rotate(-90 99.5 42.1)">R47</text>
<text x="104.6" y="42.3" transform="rotate(-90 104.6 42.3)">4.7K</text>
<text x="109.7" y="42.1" transform="rotate(-90 109.7 42.1)">R49</text>
<text x="114.7" y="42.3" transform="rotate(-90 114.7 42.3)">4.7K</text>
<text x="121.1" y="42.1" transform="rotate(-90 121.1 42.1)">R51</text>
<text x="126.2" y="42.3" transform="rotate(-90 126.2 42.3)">4.7K</text>
<text x="132.5" y="42.1" transform="rotate(-90 132.5 42.1)">R53</text>
<text x="137.6" y="42.3" transform="rotate(-90 137.6 42.3)">4.7K</text>
<text x="142.7" y="42.1" transform="rotate(-90 142.7 42.1)">R55</text>
<text x="147.8" y="42.3" transform="rotate(-90 147.8 42.3)">4.7K</text>
<text x="56.4" y="51.1" transform="rotate(-90 56.4 51.1)">DEPOP</text>
<text x="67.8" y="51.1" transform="rotate(-90 67.8 51.1)">DEPOP</text>
<text x="89.4" y="51.1" transform="rotate(-90 89.4 51.1)">DEPOP</text>
<text x="111" y="51.1" transform="rotate(-90 111 51.1)">DEPOP</text>
<text x="122.4" y="51.1" transform="rotate(-90 122.4 51.1)">DEPOP</text>
<text x="133.9" y="51.1" transform="rotate(-90 133.9 51.1)">DEPOP</text>
<text x="144" y="51.1" transform="rotate(-90 144 51.1)">DEPOP</text>
<text x="19" y="58.1">GPIO_1_GSPI_MODE</text>
<text x="19" y="55.6">JTAG_SEL</text>
<text x="19" y="60.6">GPIO_7_WCPU_BOOT_MODE</text>
<text x="19" y="65.7">GPIO_9_USB_SEL</text>
<text x="19" y="63.2">GPIO_8_TAP_SEL</text>
<text x="19" y="68.3">GPIO_11_ACPU_BOOT_MODE</text>
<text x="19" y="70.8">GPIO_13_SDIO_MODE</text>
<text x="19" y="74.6">ANT1_DIV_RF_SW_CTRL_5</text>
<text x="19" y="77.2">RF_SW_CTRL_7_UART1_TX_OUT</text>
<text x="55.1" y="94.2" transform="rotate(-90 55.1 94.2)">R59</text>
<text x="60.2" y="94.4" transform="rotate(-90 60.2 94.4)">4.7K</text>
<text x="66.5" y="94.2" transform="rotate(-90 66.5 94.2)">R57</text>
<text x="71.6" y="94.4" transform="rotate(-90 71.6 94.4)">4.7K</text>
<text x="76.7" y="94.2" transform="rotate(-90 76.7 94.2)">R46</text>
<text x="81.7" y="94.4" transform="rotate(-90 81.7 94.4)">4.7K</text>
<text x="88.1" y="94.2" transform="rotate(-90 88.1 94.2)">R58</text>
<text x="93.2" y="94.4" transform="rotate(-90 93.2 94.4)">4.7K</text>
<text x="99.5" y="94.2" transform="rotate(-90 99.5 94.2)">R48</text>
<text x="104.6" y="94.4" transform="rotate(-90 104.6 94.4)">4.7K</text>
<text x="109.7" y="94.2" transform="rotate(-90 109.7 94.2)">R50</text>
<text x="114.7" y="94.4" transform="rotate(-90 114.7 94.4)">4.7K</text>
<text x="117.4" y="95.5" transform="rotate(-90 117.4 95.5)">DEPOP</text>
<text x="121.1" y="94.2" transform="rotate(-90 121.1 94.2)">R52</text>
<text x="126.2" y="94.4" transform="rotate(-90 126.2 94.4)">4.7K</text>
<text x="132.5" y="94.2" transform="rotate(-90 132.5 94.2)">R54</text>
<text x="137.6" y="94.4" transform="rotate(-90 137.6 94.4)">4.7K</text>
<text x="142.7" y="94.2" transform="rotate(-90 142.7 94.2)">R56</text>
<text x="147.8" y="94.4" transform="rotate(-90 147.8 94.4)">4.7K</text>
<text x="56.4" y="103.1" transform="rotate(-90 56.4 103.1)">DEPOP</text>
<text x="67.8" y="103.1" transform="rotate(-90 67.8 103.1)">DEPOP</text>
<text x="78" y="103.1" transform="rotate(-90 78 103.1)">DEPOP</text>
<text x="89.4" y="103.1" transform="rotate(-90 89.4 103.1)">DEPOP</text>
<text x="100.9" y="103.1" transform="rotate(-90 100.9 103.1)">DEPOP</text>
<text x="133.9" y="103.1" transform="rotate(-90 133.9 103.1)">DEPOP</text>
<text x="144" y="103.1" transform="rotate(-90 144 103.1)">DEPOP</text>
<text x="55.4" y="108.7">GND</text>
<text x="66.8" y="108.7">GND</text>
<text x="77" y="108.7">GND</text>
<text x="88.4" y="108.7">GND</text>
<text x="99.8" y="108.7">GND</text>
<text x="110" y="108.7">GND</text>
<text x="121.4" y="108.7">GND</text>
<text x="132.8" y="108.7">GND</text>
<text x="143" y="108.7">GND</text>
<text x="281.9" y="108.9">VDDIO</text>
<text x="21.7" y="117.8">VDDIO</text>
<text x="110.5" y="119.1">VDDIO</text>
<text x="120.7" y="119.1">VDDIO</text>
<text x="130.9" y="119.1">VDDIO</text>
<text x="334.6" y="117.8">I2S0_SD_IN_C</text>
<text x="415" y="117.4">TP2</text>
<text x="335.5" y="121.6">I2S0_SCK_BCLK</text>
<text x="359.1" y="121.2">R23</text>
<text x="371.1" y="121.2">33</text>
<text x="375.4" y="121.6">I2S0_SCK_BCLK_C</text>
<text x="281.3" y="127.2" transform="rotate(-90 281.3 127.2)">C33</text>
<text x="288.7" y="127.9" transform="rotate(-90 288.7 127.9)">0.1UF</text>
<text x="335.3" y="126.7">I2S0_WS_LRCLK</text>
<text x="336.4" y="131.8">I2S0_MCK</text>
<text x="359.1" y="126.2">R22</text>
<text x="359.1" y="131.3">R18</text>
<text x="371.1" y="131.3">33</text>
<text x="371.1" y="126.2">33</text>
<text x="375.1" y="126.7">I2S0_WS_LRCLK_C</text>
<text x="376.4" y="131.8">I2S0_MCK_IN_C</text>
<text x="22.1" y="134.8" transform="rotate(-90 22.1 134.8)">R60</text>
<text x="27.1" y="135" transform="rotate(-90 27.1 135)">4.7K</text>
<text x="110.9" y="134.8" transform="rotate(-90 110.9 134.8)">R62</text>
<text x="116" y="135" transform="rotate(-90 116 135)">4.7K</text>
<text x="121.1" y="133.6" transform="rotate(-90 121.1 133.6)">R64</text>
<text x="126.2" y="133.7" transform="rotate(-90 126.2 133.7)">4.7K</text>
<text x="131.3" y="133.6" transform="rotate(-90 131.3 133.6)">R66</text>
<text x="136.3" y="133.7" transform="rotate(-90 136.3 133.7)">4.7K</text>
<text x="138.9" y="134.9" transform="rotate(-90 138.9 134.9)">DEPOP</text>
<text x="252.9" y="136.4">U2</text>
<text x="336.1" y="136.8">I2S0_SD_OUT</text>
<text x="359.1" y="136.4">R20</text>
<text x="371.1" y="136.4">33</text>
<text x="376" y="136.8">I2S0_SD_OUT_C</text>
<text x="142.2" y="143.2">HIB_REG_ON_IN</text>
<text x="210.8" y="141.9">SFLASH_CLK</text>
<text x="210.8" y="139.4">SFLASH_MOSI_0</text>
<text x="241.6" y="141.9">6</text>
<text x="241.6" y="139.4">5</text>
<text x="245.6" y="140.2">SI/SIO0</text>
<text x="246.1" y="142.7">SCLK</text>
<text x="261.5" y="140.2">VCC</text>
<text x="267.9" y="139.4">8</text>
<text x="282.7" y="139.2">GND</text>
<text x="27.9" y="144.4">USB2_HOST_DEV_SEL</text>
<text x="142.2" y="147">HIB_WAKE</text>
<text x="191.8" y="149.5">VDDIO</text>
<text x="210.8" y="144.4">SFLASH_CSN</text>
<text x="241.6" y="149.5">7</text>
<text x="241.6" y="147">3</text>
<text x="241.6" y="144.4">1</text>
<text x="245.6" y="145.3">CS_L</text>
<text x="245.6" y="147.8">WP_L/SIO2</text>
<text x="258.5" y="145.3">SO/SIO1</text>
<text x="261.3" y="147.8">GND</text>
<text x="267.9" y="149.5">H</text>
<text x="267.9" y="144.4">2</text>
<text x="267.9" y="147">4</text>
<text x="292" y="144.4">SFLASH_MISO_1</text>
<text x="394.1" y="146.7" transform="rotate(-90 394.1 146.7)">10PF</text>
<text x="401.7" y="146.7" transform="rotate(-90 401.7 146.7)">10PF</text>
<text x="409.3" y="146.7" transform="rotate(-90 409.3 146.7)">10PF</text>
<text x="142.2" y="150.8">HIB_LPO_SEL</text>
<text x="211.9" y="154.2">R26</text>
<text x="245.6" y="150.4">HLD_L/SIO3</text>
<text x="246.2" y="154.2">MX25L6433FZNI-08G</text>
<text x="258.3" y="150.4">HS_GND</text>
<text x="394.1" y="155.1" transform="rotate(-90 394.1 155.1)">C25</text>
<text x="401.7" y="155.1" transform="rotate(-90 401.7 155.1)">C26</text>
<text x="409.3" y="155.1" transform="rotate(-90 409.3 155.1)">C27</text>
<text x="22.1" y="156.4" transform="rotate(-90 22.1 156.4)">R61</text>
<text x="27.1" y="156.6" transform="rotate(-90 27.1 156.6)">4.7K</text>
<text x="211.5" y="159.3">100K</text>
<text x="247.9" y="156.4">SON8H_1.27mm</text>
<text x="271.2" y="158.2">GND</text>
<text x="397.1" y="156.5" transform="rotate(-90 397.1 156.5)">DEPOP</text>
<text x="404.8" y="156.5" transform="rotate(-90 404.8 156.5)">DEPOP</text>
<text x="412.4" y="156.5" transform="rotate(-90 412.4 156.5)">DEPOP</text>
<text x="23.4" y="165.4" transform="rotate(-90 23.4 165.4)">DEPOP</text>
<text x="110.9" y="162.8" transform="rotate(-90 110.9 162.8)">R63</text>
<text x="116" y="162.9" transform="rotate(-90 116 162.9)">4.7K</text>
<text x="121.1" y="162.8" transform="rotate(-90 121.1 162.8)">R65</text>
<text x="126.2" y="162.9" transform="rotate(-90 126.2 162.9)">4.7K</text>
<text x="128.8" y="164.1" transform="rotate(-90 128.8 164.1)">DEPOP</text>
<text x="131.3" y="162.8" transform="rotate(-90 131.3 162.8)">R67</text>
<text x="136.3" y="162.9" transform="rotate(-90 136.3 162.9)">4.7K</text>
<text x="209.5" y="166">SFLASH_MISO_2</text>
<text x="210.5" y="162.2">DEPOP</text>
<text x="393.1" y="164.6">GND</text>
<text x="400.7" y="164.6">GND</text>
<text x="408.4" y="164.6">GND</text>
<text x="22.4" y="170.9">GND</text>
<text x="112.3" y="171.7" transform="rotate(-90 112.3 171.7)">DEPOP</text>
<text x="209.5" y="171.1">SFLASH_MISO_3</text>
<text x="111.2" y="177.3">GND</text>
<text x="121.4" y="177.3">GND</text>
<text x="131.6" y="177.3">GND</text>
<text x="340.9" y="174.9">I2S1_SD_IN_C</text>
<text x="341.9" y="178.7">I2S1_SCK_BCLK</text>
<text x="364.2" y="178.3">R24</text>
<text x="376.2" y="178.3">33</text>
<text x="380.5" y="178.7">I2S1_SCK_BCLK_C</text>
<text x="413.7" y="174.5">TP1</text>
<text x="342.9" y="183.8">I2S1_WS_LRCLK</text>
<text x="364.2" y="183.4">R25</text>
<text x="376.2" y="183.4">33</text>
<text x="380.2" y="183.8">I2S1_WS_LRCLK_C</text>
<text x="342.8" y="188.9">I2S1_MCK</text>
<text x="364.2" y="188.5">R19</text>
<text x="376.2" y="188.5">33</text>
<text x="380.2" y="188.9">I2S1_MCK_IN_C</text>
<text x="342.4" y="194">I2S1_SD_OUT</text>
<text x="364.2" y="193.5">R21</text>
<text x="376.2" y="193.5">33</text>
<text x="379.8" y="194">I2S1_SD_OUT_C</text>
<text x="392.8" y="201.3" transform="rotate(-90 392.8 201.3)">10PF</text>
<text x="400.4" y="201.3" transform="rotate(-90 400.4 201.3)">10PF</text>
<text x="408.1" y="201.3" transform="rotate(-90 408.1 201.3)">10PF</text>
<text x="250.2" y="209.2">VDDIO</text>
<text x="260.4" y="209.2">VDDIO</text>
<text x="392.8" y="209.7" transform="rotate(-90 392.8 209.7)">C22</text>
<text x="400.4" y="209.7" transform="rotate(-90 400.4 209.7)">C23</text>
<text x="408.1" y="209.7" transform="rotate(-90 408.1 209.7)">C24</text>
<text x="395.9" y="211.1" transform="rotate(-90 395.9 211.1)">DEPOP</text>
<text x="403.5" y="211.1" transform="rotate(-90 403.5 211.1)">DEPOP</text>
<text x="411.1" y="211.1" transform="rotate(-90 411.1 211.1)">DEPOP</text>
<text x="147.7" y="221.5">J7</text>
<text x="391.9" y="219.2">GND</text>
<text x="399.5" y="219.2">GND</text>
<text x="407.1" y="219.2">GND</text>
<text x="12.2" y="224.3">GND</text>
<text x="43.6" y="225.8">1</text>
<text x="48.7" y="223">J8</text>
<text x="113" y="227">GPIO_4_JTAG_TDI</text>
<text x="113" y="224.4">GPIO_6_JTAG_TRST_L</text>
<text x="141.3" y="227.1">3</text>
<text x="141.3" y="224.5">1</text>
<text x="154.9" y="224.5">2</text>
<text x="154.9" y="227.1">4</text>
<text x="250.6" y="225" transform="rotate(-90 250.6 225)">R68</text>
<text x="255.7" y="225.2" transform="rotate(-90 255.7 225.2)">4.7K</text>
<text x="260.8" y="225" transform="rotate(-90 260.8 225)">R80</text>
<text x="265.8" y="225.2" transform="rotate(-90 265.8 225.2)">4.7K</text>
<text x="17.8" y="233.3">UART0_RXD_IN</text>
<text x="17.8" y="228.2">UART_0_RTS_OUT</text>
<text x="43.6" y="233.4">4</text>
<text x="43.6" y="230.9">3</text>
<text x="43.6" y="228.3">2</text>
<text x="113" y="232.1">GPIO_3_JTAG_TMS</text>
<text x="113" y="229.5">GPIO_5_JTAG_TDO</text>
<text x="141.3" y="232.1">7</text>
<text x="141.3" y="229.6">5</text>
<text x="154.9" y="232.1">8</text>
<text x="154.9" y="229.6">6</text>
<text x="193" y="233.3">JTAG_SEL</text>
<text x="230.2" y="233.4">1</text>
<text x="235.7" y="230.6">SW1</text>
<text x="243.8" y="233.4">8</text>
<text x="17.8" y="238.4">UART_0_CTS_IN</text>
<text x="17.8" y="235.9">UART_0_TXD_OUT</text>
<text x="43.6" y="238.5">6</text>
<text x="43.6" y="235.9">5</text>
<text x="64.8" y="237.1">RF_SW_CTRL_8_UART2_RX</text>
<text x="64.8" y="239.7">RF_SW_CTRL_9_UART2_TX</text>
<text x="89.3" y="237.2">1</text>
<text x="89.3" y="239.8">2</text>
<text x="94.4" y="234.4">J3</text>
<text x="113" y="234.6">GPIO_2_JTAG_TCK</text>
<text x="141.3" y="234.7">9</text>
<text x="143.5" y="239.7">TSM-105-02-S-DV</text>
<text x="154.9" y="234.7">10</text>
<text x="193" y="235.9">GPIO_8_TAP_SEL</text>
<text x="193" y="238.4">JTAG_SEL</text>
<text x="230.2" y="238.5">3</text>
<text x="230.2" y="235.9">2</text>
<text x="243.8" y="235.9">7</text>
<text x="243.8" y="238.5">6</text>
<text x="43.1" y="243.1">TSM-106-01-L-SV</text>
<text x="88.8" y="244.3">TSM-102-01-L-SV</text>
<text x="158.2" y="243.3">GND</text>
<text x="193" y="240.9">GPIO_8_TAP_SEL</text>
<text x="230.2" y="241">4</text>
<text x="233.9" y="245.6">A6H-4101</text>
<text x="243.8" y="241">5</text>
<text x="250.6" y="255.5" transform="rotate(-90 250.6 255.5)">R81</text>
<text x="255.7" y="255.6" transform="rotate(-90 255.7 255.6)">4.7K</text>
<text x="260.8" y="255.5" transform="rotate(-90 260.8 255.5)">R70</text>
<text x="265.8" y="255.6" transform="rotate(-90 265.8 255.6)">4.7K</text>
<text x="334.2" y="261.3">BCM943907WCD2_1</text>
<text x="250.9" y="270">GND</text>
<text x="261.1" y="270">GND</text>
</g>
</svg>
